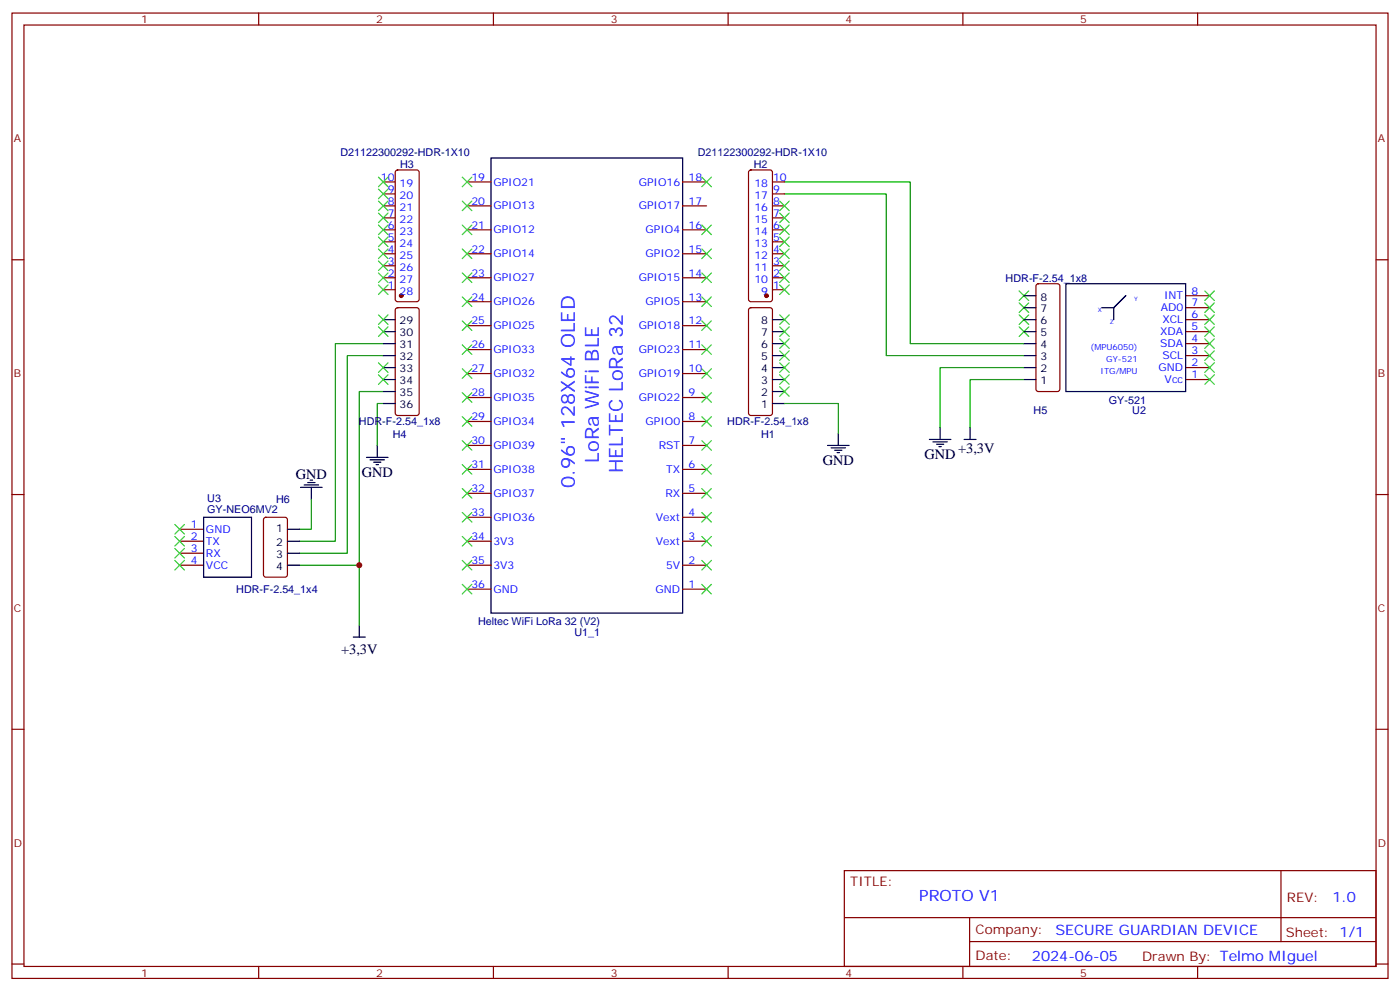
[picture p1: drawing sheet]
<svg xmlns="http://www.w3.org/2000/svg" width="412mm" height="292mm" viewBox="0 0 412 292" stroke-linecap="round" stroke-linejoin="round" font-family="sans-serif">
<g fill="none" stroke="#870000" stroke-width=".35">
<path d="M3.5 3.8h405.4v284.4h-405.4zM7.1 7.4h398.2v277.3h-398.2zM76.2 3.8v3.6M145.3 3.8v3.6M214.5 3.8v3.6M283.6 3.8v3.6M352.8 3.8v3.6M112.9 53.6h3.5M112.9 57.1h3.5M116.7 50.3l.4-.2h5.7l.5 .2 .2 .5v37.4l-.3 .5-.4 .2h-5.7l-.5-.3-.2-.4v-37.4zM137.6 53.6h7M201.1 53.6h7"/>
<path d="M220.7 50.3l.5-.2h5.6l.5 .2 .2 .5v37.4l-.2 .5-.5 .2h-5.6l-.5-.3-.2-.4v-37.4zM227.5 53.6h3.6M227.5 57.1h3.6M3.5 76.5h3.6M112.9 74.8h3.5M112.9 67.7h3.5M112.9 60.6h3.5M112.9 78.3h3.5M112.9 71.2h3.5M112.9 64.2h3.5M137.6 74.8h7M137.6 67.7h7"/>
<path d="M137.6 60.6h7M201.1 74.8h7M201.1 67.7h7M201.1 60.6h7M227.5 74.8h3.6M227.5 67.7h3.6M227.5 60.6h3.6M227.5 78.3h3.6M227.5 71.2h3.6M227.5 64.2h3.6M405.3 76.5h3.6M112.9 81.8h3.5"/>
<path d="M112.9 85.3h3.5M116.7 90.8l.4-.2h5.7l.5 .2 .2 .5v30.4l-.3 .5-.4 .2h-5.7l-.5-.3-.2-.4v-30.4zM137.6 95.9h7M137.6 88.9h7M137.6 81.8h7M201.1 95.9h7M201.1 88.9h7M201.1 81.8h7M220.7 90.8l.5-.2h5.6l.5 .2 .2 .5v30.4l-.2 .5-.5 .2h-5.6l-.5-.3-.2-.4v-30.4zM227.5 81.8h3.6M227.5 85.3h3.6M305.4 83.8l.5-.2h5.6l.5 .2 .2 .5v30.3l-.2 .5-.5 .2h-5.6l-.5-.2-.2-.5v-30.3z"/>
<path d="M349.2 97.7h7.1M349.2 94.2h7.1M349.2 90.6h7.1M349.2 87.1h7.1M137.6 117.1h7M137.6 110h7M137.6 103h7M201.1 117.1h7M201.1 110h7M201.1 103h7M349.2 111.8h7.1M349.2 108.3h7.1"/>
<path d="M349.2 104.7h7.1M349.2 101.2h7.1M137.6 138.3h7M137.6 131.2h7M137.6 124.1h7M201.1 138.3h7M201.1 131.2h7M201.1 124.1h7M3.5 145.7h3.6M52.9 159.4h7.1M52.9 155.9h7.1M77.8 152.6l.5-.2h5.7l.6 .4 .1 16.5-.5 .6-5.9 .1-.6-.5-.1-16.4z"/>
<path d="M137.6 159.4h7M137.6 152.4h7M137.6 145.3h7M201.1 159.4h7M201.1 152.4h7M201.1 145.3h7M405.3 145.7h3.6M52.9 166.5h7.1M52.9 162.9h7.1M137.6 173.5h7M137.6 166.5h7M201.1 173.5h7"/>
<path d="M201.1 166.5h7M3.5 214.8h3.6M405.3 214.8h3.6M248.7 256.4h156.6v28.3h-156.6zM377.3 256.5v20.8M248.7 270.3h156.5M285.6 277.3h119.6M285.6 270.3v14.1M3.5 284h3.6M76.2 284.7v3.5M145.3 284.7v3.5M214.5 284.7v3.5"/>
<path d="M283.6 284.7v3.5M352.8 284.7v3.5M405.3 284h3.6"/>
</g>
<g fill="none" stroke="#000" stroke-width=".35">
<path d="M144.6 46.5h56.5v134.1h-56.5zM112.9 97.7h3.5M112.9 94.2h3.5M227.5 97.7h3.6M227.5 94.2h3.6M301.6 90.6h3.6M301.6 97.7h3.6M301.6 94.2h3.6M301.6 87.1h3.6M314 83.6h35.2v31.7h-35.2zM324.6 90.6h3.5l3.5-3.5-3.5 3.5v3.6M112.9 118.9h3.5"/>
<path d="M112.9 115.3h3.5M112.9 111.8h3.5M112.9 108.3h3.5M112.9 104.7h3.5M112.9 101.2h3.5M227.5 118.9h3.6M227.5 115.3h3.6M227.5 111.8h3.6M227.5 108.3h3.6M227.5 104.7h3.6M227.5 101.2h3.6M301.6 111.8h3.6"/>
<path d="M301.6 108.3h3.6M301.6 104.7h3.6M301.6 101.2h3.6M107.9 134.7h6.4M109 135.4h4.2M110.1 136.1h2.1M110.8 136.8h.7M111.1 131.2v3.5M243.8 131.2h6.3M244.8 131.9h4.3M245.9 132.6h2.1M246.6 133.3h.7"/>
<path d="M246.9 127.7v3.5M273.8 129.4h6.3M274.8 130.1h4.2M275.9 130.8h2.1M276.6 131.6h.7M276.9 125.9v3.5M284 129.4h3.5M285.8 125.9v3.5M60 152.4h14.1v17.6h-14.1zM84.7 155.9h3.5M84.7 159.4h3.5M88.5 143.5h6.4"/>
<path d="M89.6 142.8h4.2M90.7 142.1h2.1M91.4 141.4h.7M91.7 143.5v3.6M84.7 162.9h3.5M84.7 166.5h3.5M104.1 187.6h3.5M105.8 184.1v3.5"/>
</g>
<path d="M231.1 53.6h37v47.6h33.5M231.1 57.1h30v47.6h40.5M112.9 115.3h-7.1v51.2h-17.6M112.9 101.2h-14.1v58.2h-10.6M112.9 104.7h-10.6v58.2h-14.1M112.9 118.9h-1.8v12.3M231.1 118.9h15.8v8.8M301.6 111.8h-15.8v14.1M301.6 108.3h-24.7v17.6M91.7 147.1v8.8h-3.5M105.8 166.5v17.6" fill="none" stroke="#008700" stroke-width=".35"/>
<g fill="none" stroke="#3c3" stroke-width=".35">
<path d="M111.5 55.7l2.8 2.8M111.5 52.2l2.8 2.8M111.5 59.2l2.8 2.9M114.3 52.2l-2.8 2.8M114.3 55.7l-2.8 2.8M114.3 59.2l-2.8 2.9M136.2 52.2l2.8 2.8M136.2 59.2l2.8 2.9M139 52.2l-2.8 2.8M139 59.2l-2.8 2.9M206.7 52.2l2.8 2.8M209.5 52.2l-2.8 2.8"/>
<path d="M229.7 59.2l2.8 2.9M232.5 59.2l-2.8 2.9M111.5 62.8l2.8 2.8M111.5 66.3l2.8 2.8M111.5 69.8l2.8 2.8M111.5 73.3l2.8 2.9M111.5 76.9l2.8 2.8M114.3 76.9l-2.8 2.8M114.3 62.8l-2.8 2.8M114.3 66.3l-2.8 2.8M114.3 69.8l-2.8 2.8M114.3 73.3l-2.8 2.9"/>
<path d="M136.2 66.3l2.8 2.8M136.2 73.3l2.8 2.9M139 66.3l-2.8 2.8M139 73.3l-2.8 2.9M206.7 66.3l2.8 2.8M206.7 73.3l2.8 2.9M209.5 66.3l-2.8 2.8M209.5 73.3l-2.8 2.9M229.7 62.8l2.8 2.8M229.7 66.3l2.8 2.8M229.7 69.8l2.8 2.8M229.7 73.3l2.8 2.9"/>
<path d="M229.7 76.9l2.8 2.8M232.5 62.8l-2.8 2.8M232.5 66.3l-2.8 2.8M232.5 69.8l-2.8 2.8M232.5 73.3l-2.8 2.9M232.5 76.9l-2.8 2.8M111.5 80.4l2.8 2.8M111.5 83.9l2.8 2.8M111.5 92.7l2.8 2.9M111.5 96.3l2.8 2.8M114.3 83.9l-2.8 2.8M114.3 80.4l-2.8 2.8"/>
<path d="M114.3 92.7l-2.8 2.9M114.3 96.3l-2.8 2.8M136.2 94.5l2.8 2.8M136.2 87.5l2.8 2.8M136.2 80.4l2.8 2.8M139 94.5l-2.8 2.8M139 87.5l-2.8 2.8M139 80.4l-2.8 2.8M206.7 94.5l2.8 2.8M206.7 87.5l2.8 2.8M206.7 80.4l2.8 2.8M209.5 94.5l-2.8 2.8"/>
<path d="M209.5 87.5l-2.8 2.8M209.5 80.4l-2.8 2.8M229.7 80.4l2.8 2.8M229.7 83.9l2.8 2.8M229.7 92.7l2.8 2.9M229.7 96.3l2.8 2.8M229.7 99.8l2.8 2.8M232.5 99.8l-2.8 2.8M232.5 92.7l-2.8 2.9M232.5 80.4l-2.8 2.8M232.5 83.9l-2.8 2.8M232.5 96.3l-2.8 2.8"/>
<path d="M300.2 96.3l2.8 2.8M300.2 92.7l2.8 2.9M300.2 89.2l2.8 2.8M300.2 85.7l2.8 2.8M303 96.3l-2.8 2.8M303 92.7l-2.8 2.9M303 89.2l-2.8 2.8M303 85.7l-2.8 2.8M354.9 85.7l2.8 2.8M354.9 89.2l2.8 2.8M354.9 92.7l2.8 2.9M354.9 96.3l2.8 2.8"/>
<path d="M354.9 99.8l2.8 2.8M357.7 85.7l-2.8 2.8M357.7 89.2l-2.8 2.8M357.7 92.7l-2.8 2.9M357.7 96.3l-2.8 2.8M357.7 99.8l-2.8 2.8M111.5 106.9l2.8 2.8M111.5 110.4l2.8 2.8M114.3 106.9l-2.8 2.8M114.3 110.4l-2.8 2.8M136.2 115.7l2.8 2.8M136.2 108.6l2.8 2.8"/>
<path d="M136.2 101.6l2.8 2.8M139 115.7l-2.8 2.8M139 108.6l-2.8 2.8M139 101.6l-2.8 2.8M206.7 115.7l2.8 2.8M206.7 108.6l2.8 2.8M206.7 101.6l2.8 2.8M209.5 115.7l-2.8 2.8M209.5 108.6l-2.8 2.8M209.5 101.6l-2.8 2.8M229.7 110.4l2.8 2.8M229.7 103.3l2.8 2.9"/>
<path d="M229.7 106.9l2.8 2.8M229.7 113.9l2.8 2.8M232.5 113.9l-2.8 2.8M232.5 103.3l-2.8 2.9M232.5 106.9l-2.8 2.8M232.5 110.4l-2.8 2.8M354.9 103.3l2.8 2.9M354.9 106.9l2.8 2.8M354.9 110.4l2.8 2.8M357.7 103.3l-2.8 2.9M357.7 106.9l-2.8 2.8M357.7 110.4l-2.8 2.8"/>
<path d="M136.2 129.8l2.8 2.8M136.2 122.7l2.8 2.9M136.2 136.8l2.8 2.9M139 129.8l-2.8 2.8M139 122.7l-2.8 2.9M139 136.8l-2.8 2.9M206.7 136.8l2.8 2.9M206.7 129.8l2.8 2.8M206.7 122.7l2.8 2.9M209.5 136.8l-2.8 2.9M209.5 129.8l-2.8 2.8M209.5 122.7l-2.8 2.9"/>
<path d="M51.5 154.5l2.8 2.8M51.5 158l2.8 2.8M54.3 158l-2.8 2.8M54.3 154.5l-2.8 2.8M136.2 158l2.8 2.8M136.2 151l2.8 2.8M136.2 143.9l2.8 2.8M139 158l-2.8 2.8M139 151l-2.8 2.8M139 143.9l-2.8 2.8M206.7 158l2.8 2.8M206.7 151l2.8 2.8"/>
<path d="M206.7 143.9l2.8 2.8M209.5 158l-2.8 2.8M209.5 151l-2.8 2.8M209.5 143.9l-2.8 2.8M51.5 161.5l2.8 2.9M51.5 165.1l2.8 2.8M54.3 161.5l-2.8 2.9M54.3 165.1l-2.8 2.8M136.2 165.1l2.8 2.8M136.2 172.1l2.8 2.8M139 172.1l-2.8 2.8M139 165.1l-2.8 2.8"/>
<path d="M206.7 172.1l2.8 2.8M206.7 165.1l2.8 2.8M209.5 172.1l-2.8 2.8M209.5 165.1l-2.8 2.8"/>
</g>
<g fill="#870000" stroke="#870000" stroke-width=".35">
<circle cx="225.8" cy="87.1" r=".53"/>
<circle cx="118.2" cy="87.1" r=".53"/>
</g>
<circle cx="105.8" cy="166.5" r=".88" fill="#c00"/>
<g font-size="5.6" fill="#00f">
<text x="176.4" y="136.2" transform="rotate(-90 176.4 136.2)">LoRa WiFi BLE</text>
<text x="169.3" y="143.7" transform="rotate(-90 169.3 143.7)">0.96&quot; 128X64 OLED</text>
<text x="183.4" y="139.3" transform="rotate(-90 183.4 139.3)">HELTEC LoRa 32</text>
</g>
<text font-size="4.6" fill="#00f" x="270.8" y="265.5">PROTO V1</text>
<g font-size="4.2">
<text x="242.4" y="136.8">GND</text>
<text x="272.3" y="135.1">GND</text>
<text x="282.2" y="133.3">+3,3V</text>
<text x="87.1" y="141.1">GND</text>
<text x="106.5" y="140.4">GND</text>
<text x="100.5" y="192.6">+3,3V</text>
</g>
<g font-size="4.2" fill="#00f">
<text x="392.5" y="265.7">1.0</text>
<text x="310.9" y="275.3">SECURE GUARDIAN DEVICE</text>
<text x="304" y="283.1">2024-06-05</text>
</g>
<g font-size="3.9" fill="#800">
<text x="250.5" y="261">TITLE:</text>
<text x="379.1" y="265.7">REV:</text>
<text x="287.4" y="275.2">Company:</text>
<text x="378.7" y="275.8">Sheet: 1/1</text>
<text x="287.4" y="282.9">Date:</text>
<text x="336.4" y="283">Drawn By: Telmo MIguel</text>
</g>
<g font-size="3.2" fill="#800">
<text x="41.6" y="6.8">1</text>
<text x="110.8" y="6.8">2</text>
<text x="179.9" y="6.8">3</text>
<text x="249.1" y="6.8">4</text>
<text x="318.2" y="6.8">5</text>
<text x="4.1" y="41.9">A</text>
<text x="405.9" y="41.9">A</text>
<text x="4.1" y="111.1">B</text>
<text x="405.9" y="111.1">B</text>
<text x="4.1" y="180.2">C</text>
<text x="405.9" y="180.2">C</text>
<text x="4.1" y="249.4">D</text>
<text x="405.9" y="249.4">D</text>
<text x="41.6" y="287.7">1</text>
<text x="110.8" y="287.7">2</text>
<text x="179.9" y="287.7">3</text>
<text x="249.1" y="287.7">4</text>
<text x="318.2" y="287.7">5</text>
</g>
<g font-size="3.2" fill="#000080">
<text x="100.3" y="45.9">D21122300292-HDR-1X10</text>
<text x="205.5" y="45.9">D21122300292-HDR-1X10</text>
<text x="117.8" y="49.4">H3</text>
<text x="222.1" y="49.4">H2</text>
<text x="296.2" y="83">HDR-F-2.54_1x8</text>
<text x="326.7" y="118.9">GY-521</text>
<text x="105.7" y="125.3">HDR-F-2.54_1x8</text>
<text x="214.2" y="125.3">HDR-F-2.54_1x8</text>
<text x="304.5" y="122">H5</text>
<text x="333.5" y="122">U2</text>
<text x="115.7" y="129.1">H4</text>
<text x="224.2" y="129.1">H1</text>
<text x="61" y="148">U3</text>
<text x="81.3" y="148.1">H6</text>
<text x="61" y="151.2">GY-NEO6MV2</text>
<text x="69.6" y="174.7">HDR-F-2.54_1x4</text>
<text x="140.8" y="184.1">Heltec WiFi LoRa 32 (V2)</text>
<text x="169.2" y="187.3">U1_1</text>
</g>
<g font-size="3.2" fill="#00f">
<text x="112.2" y="53.2">10</text>
<text x="138.8" y="53.2">19</text>
<text x="202.8" y="53.2">18</text>
<text x="227.7" y="53.2">10</text>
<text x="114.2" y="56.8">9</text>
<text x="117.7" y="58.5">20</text>
<text x="117.7" y="55">19</text>
<text x="145.3" y="54.6">GPIO21</text>
<text x="188.1" y="54.6">GPIO16</text>
<text x="222.2" y="58.5">17</text>
<text x="222.2" y="55">18</text>
<text x="227.7" y="56.8">9</text>
<text x="114.2" y="63.8">7</text>
<text x="114.2" y="60.3">8</text>
<text x="117.7" y="65.6">22</text>
<text x="117.7" y="62.1">21</text>
<text x="138.8" y="60.3">20</text>
<text x="145.3" y="61.7">GPIO13</text>
<text x="188.1" y="61.7">GPIO17</text>
<text x="202.8" y="60.3">17</text>
<text x="222.2" y="65.6">15</text>
<text x="222.2" y="62.1">16</text>
<text x="227.7" y="63.8">7</text>
<text x="227.7" y="60.3">8</text>
<text x="114.2" y="70.9">5</text>
<text x="114.2" y="67.3">6</text>
<text x="117.7" y="69.1">23</text>
<text x="138.8" y="67.3">21</text>
<text x="145.3" y="68.8">GPIO12</text>
<text x="190.2" y="68.8">GPIO4</text>
<text x="202.8" y="67.3">16</text>
<text x="222.2" y="69.1">14</text>
<text x="227.7" y="70.9">5</text>
<text x="227.7" y="67.3">6</text>
<text x="114.2" y="77.9">3</text>
<text x="114.2" y="74.4">4</text>
<text x="117.7" y="76.2">25</text>
<text x="117.7" y="72.6">24</text>
<text x="138.8" y="74.4">22</text>
<text x="145.3" y="75.8">GPIO14</text>
<text x="190.2" y="75.8">GPIO2</text>
<text x="202.8" y="74.4">15</text>
<text x="222.2" y="76.2">12</text>
<text x="222.2" y="72.6">13</text>
<text x="227.7" y="77.9">3</text>
<text x="227.7" y="74.4">4</text>
<text x="114.2" y="81.5">2</text>
<text x="117.7" y="83.2">27</text>
<text x="117.7" y="79.7">26</text>
<text x="138.8" y="81.5">23</text>
<text x="145.3" y="82.9">GPIO27</text>
<text x="188.1" y="82.9">GPIO15</text>
<text x="202.8" y="81.5">14</text>
<text x="222.2" y="83.2">10</text>
<text x="222.2" y="79.7">11</text>
<text x="227.7" y="81.5">2</text>
<text x="114.2" y="85">1</text>
<text x="117.7" y="86.7">28</text>
<text x="138.8" y="88.5">24</text>
<text x="145.3" y="89.9">GPIO26</text>
<text x="190.2" y="89.9">GPIO5</text>
<text x="202.8" y="88.5">13</text>
<text x="224.2" y="86.7">9</text>
<text x="227.7" y="85">1</text>
<text x="342.9" y="88.2">INT</text>
<text x="351" y="86.7">8</text>
<text x="138.8" y="95.6">25</text>
<text x="202.8" y="95.6">12</text>
<text x="341.9" y="91.7">AD0</text>
<text x="342.4" y="95.2">XCL</text>
<text x="351" y="93.8">6</text>
<text x="351" y="90.3">7</text>
<text x="145.3" y="97">GPIO25</text>
<text x="188.1" y="97">GPIO18</text>
<text x="341.8" y="98.7">XDA</text>
<text x="351" y="100.9">4</text>
<text x="351" y="97.3">5</text>
<text x="138.8" y="102.6">26</text>
<text x="145.3" y="104">GPIO33</text>
<text x="188.1" y="104">GPIO23</text>
<text x="202.8" y="102.6">11</text>
<text x="341.8" y="102.3">SDA</text>
<text x="342.4" y="105.8">SCL</text>
<text x="351" y="107.9">2</text>
<text x="351" y="104.4">3</text>
<text x="138.8" y="109.7">27</text>
<text x="145.3" y="111.1">GPIO32</text>
<text x="188.1" y="111.1">GPIO19</text>
<text x="202.8" y="109.7">10</text>
<text x="341.3" y="109.3">GND</text>
<text x="343.1" y="112.9">Vcc</text>
<text x="351" y="111.4">1</text>
<text x="138.8" y="116.7">28</text>
<text x="145.3" y="118.1">GPIO35</text>
<text x="188.1" y="118.1">GPIO22</text>
<text x="202.8" y="116.7">9</text>
<text x="138.8" y="123.8">29</text>
<text x="145.3" y="125.2">GPIO34</text>
<text x="190.2" y="125.2">GPIO0</text>
<text x="202.8" y="123.8">8</text>
<text x="138.8" y="130.8">30</text>
<text x="202.8" y="130.8">7</text>
<text x="138.8" y="137.9">31</text>
<text x="145.3" y="132.3">GPIO39</text>
<text x="194" y="132.3">RST</text>
<text x="202.8" y="137.9">6</text>
<text x="145.3" y="139.3">GPIO38</text>
<text x="196.2" y="139.3">TX</text>
<text x="138.8" y="145">32</text>
<text x="145.3" y="146.4">GPIO37</text>
<text x="196" y="146.4">RX</text>
<text x="202.8" y="145">5</text>
<text x="56.2" y="155.5">1</text>
<text x="138.8" y="152">33</text>
<text x="145.3" y="153.4">GPIO36</text>
<text x="193.2" y="153.4">Vext</text>
<text x="202.8" y="152">4</text>
<text x="56.2" y="159.1">2</text>
<text x="60.7" y="160.5">TX</text>
<text x="60.7" y="157">GND</text>
<text x="138.8" y="159.1">34</text>
<text x="145.3" y="160.5">3V3</text>
<text x="193.2" y="160.5">Vext</text>
<text x="202.8" y="159.1">3</text>
<text x="56.2" y="166.1">4</text>
<text x="56.2" y="162.6">3</text>
<text x="60.7" y="167.5">VCC</text>
<text x="60.7" y="164">RX</text>
<text x="138.8" y="166.1">35</text>
<text x="145.3" y="167.5">3V3</text>
<text x="196.2" y="167.5">5V</text>
<text x="202.8" y="166.1">2</text>
<text x="138.8" y="173.2">36</text>
<text x="202.8" y="173.2">1</text>
<text x="145.3" y="174.6">GND</text>
<text x="193.1" y="174.6">GND</text>
</g>
<g font-size="3.2">
<text x="306.5" y="88.5">8</text>
<text x="117.7" y="95.6">29</text>
<text x="224.2" y="95.6">8</text>
<text x="306.5" y="95.6">6</text>
<text x="306.5" y="92">7</text>
<text x="117.7" y="99.1">30</text>
<text x="224.2" y="99.1">7</text>
<text x="306.5" y="99.1">5</text>
<text x="117.7" y="106.2">32</text>
<text x="117.7" y="102.6">31</text>
<text x="224.2" y="106.2">5</text>
<text x="224.2" y="102.6">6</text>
<text x="306.5" y="106.2">3</text>
<text x="306.5" y="102.6">4</text>
<text x="117.7" y="113.2">34</text>
<text x="117.7" y="109.7">33</text>
<text x="224.2" y="113.2">3</text>
<text x="224.2" y="109.7">4</text>
<text x="306.5" y="113.2">1</text>
<text x="306.5" y="109.7">2</text>
<text x="117.7" y="116.7">35</text>
<text x="224.2" y="116.7">2</text>
<text x="117.7" y="120.3">36</text>
<text x="224.2" y="120.3">1</text>
<text x="81.3" y="156.6">1</text>
<text x="81.3" y="160.8">2</text>
<text x="81.3" y="164.4">3</text>
<text x="81.3" y="167.9">4</text>
</g>
<g font-size="2.5" fill="#00f">
<text x="321.3" y="103.2">(MPU6050)</text>
<text x="325.9" y="106.7">GY-521</text>
<text x="324.2" y="110.2">ITG/MPU</text>
</g>
<g font-size="1.8" fill="#00f">
<text x="334.1" y="88.5">Y</text>
<text x="323.3" y="92">X</text>
<text x="326.9" y="95.6">Z</text>
</g>
</svg>
